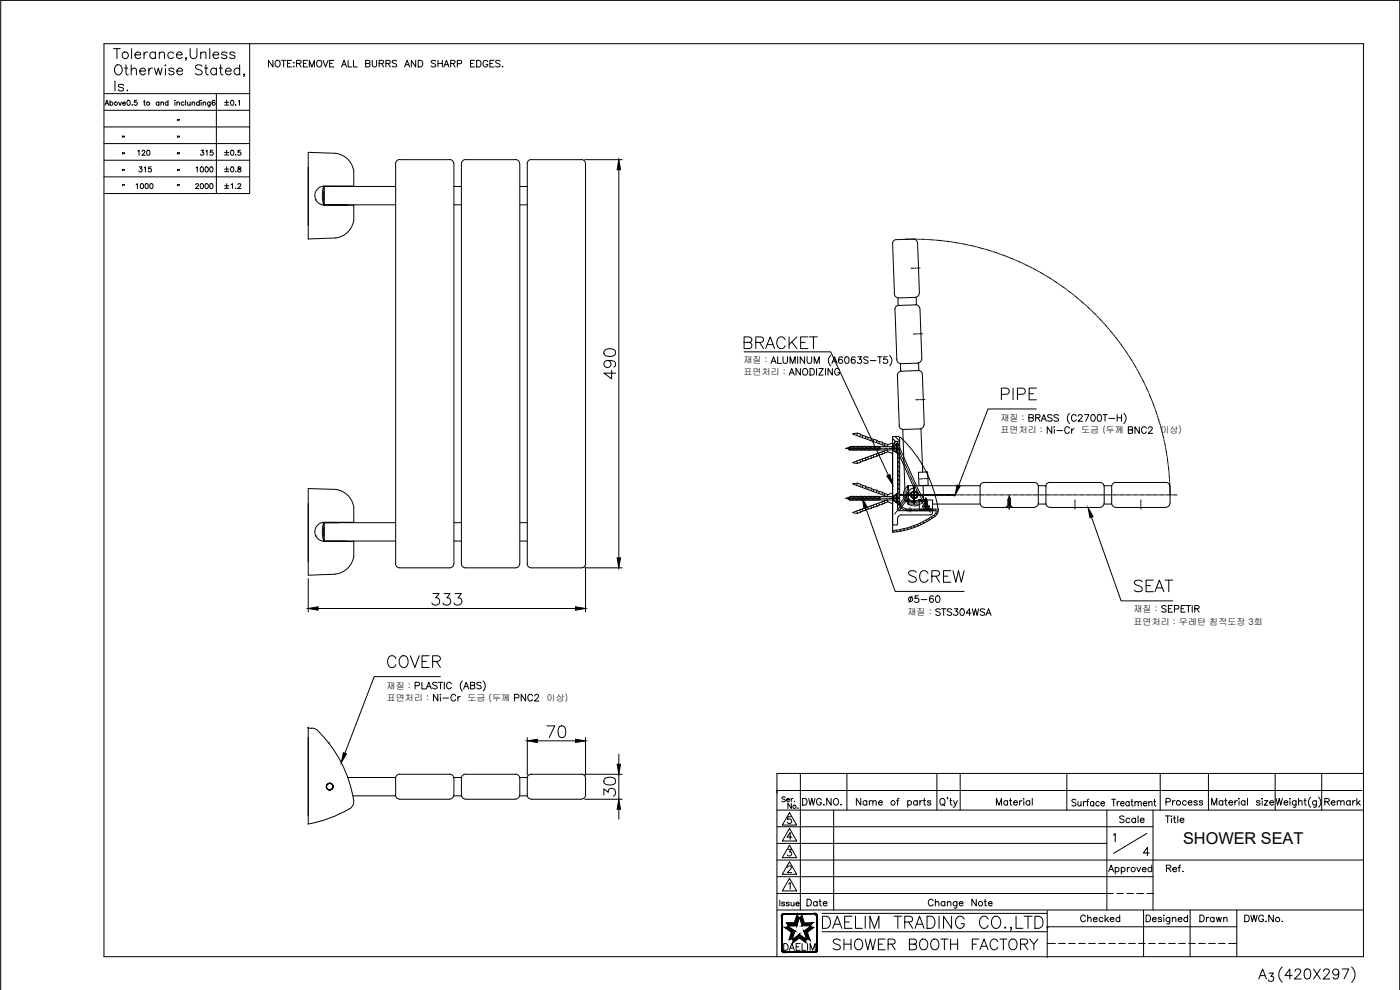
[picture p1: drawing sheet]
<svg xmlns="http://www.w3.org/2000/svg" width="420mm" height="297mm" viewBox="0 0 420 297" stroke-linecap="round" stroke-linejoin="round" font-family="sans-serif">
<!-- layer: 0 -->
<path d="M31.2 13.1h378v273.9h-378zM420.2 .1v296.9M269.4 141.8v.1" fill="none" stroke="#000" stroke-width=".3"/>
<!-- layer: D -->
<g fill="none" stroke="#000" stroke-width=".3">
<path d="M267.9 132.9l.3 .3M267.9 131.6l.9 .8M268.6 131l1.4 1.4M269.5 139.8l.5 .5M269.5 138.5l.5 .5M269.5 137.2l.5 .5M269.5 135.8l.5 .5M269.5 134.5l.5 .5M269.5 133.2l.5 .5M267.9 159.4l.3 .3M268.9 159.1l.5 .4M269.5 143.8l.5 .5"/>
<path d="M269.5 149.1l.5 .5M269.5 147.8l.5 .5M269.5 146.5l.5 .5M269.5 145.1l.5 .5M269.5 142.5l.5 .5M269.5 141.2l.5 .5M269.5 150.4l.7 .7M270 158.9l.5 .5M271.1 158.7l.5 .4M271.7 152.6l.6 .6M272.2 158.4l.4 .5M273.3 158.1l.3 .4"/>
<path d="M274.2 157.8l.4 .4M274.5 152.8l.5 .4M275.2 157.4l.4 .4M275.8 152.8l.5 .4M276.1 157l.4 .4M277 156.6l.4 .4M277.1 152.8l.5 .4M277.9 156.1l.3 .4M278.5 152.8l.4 .4M278.7 155.6l.4 .4M279.5 155.1l.4 .4M279.8 152.8l.5 .4"/>
<path d="M280.3 154.6l.3 .3M280.9 153.9l.4 .3M334.1 250.6l.6-.5v2.5M344.9 255.9h-1.7l1.1-1.6v2.5M.2 297v-296.9h420v296.9M377.8 293.7l1.1-3 1.2 3M378.2 292.7h1.4M380.8 292h1.3l-.7 .9a.82 .82 0 0 1 .7 1.4 .82 .82 0 0 1-1.5-.3M384.8 290.1a3.1 3.1 0 0 0 0 4.6M387.8 292.7h-2.1l1.4-2v3M388.7 291.5l.1-.5a1.02 1.02 0 0 1 1.4 0 .99 .99 0 0 1-.3 1.3l-1.4 1.4h2M391.8 290.9a1.02 1.02 0 0 1 1.4 .4 2.03 2.03 0 0 1-.7 2.4h-.3a1.96 1.96 0 0 1-.4-2.8z"/>
<path d="M394.2 290.7l2 3M396.2 290.7l-2 3M397.2 291.5l.2-.5a.95 .95 0 0 1 1.5 .3l-.4 1-1.4 1.4h2M401.8 291.7a.93 .93 0 0 1-1.3 .8 .93 .93 0 0 1-.3-1.5 .93 .93 0 0 1 1.5 .2 2.77 2.77 0 0 1-.3 2.4 .81 .81 0 0 1-1.3-.3M402.8 290.7h2l-1.4 3M405.6 290.1a3.1 3.1 0 0 1 0 4.6"/>
</g>
<!-- layer: DWG -->
<g fill="none" stroke="#000" stroke-width=".3">
<path d="M34.1 14.6h2M34.9 19.6a1.43 1.43 0 0 1 1.7 .6 1.43 1.43 0 0 1-.2 1.8l-.3 .3a1.38 1.38 0 0 1-1.6-.5 1.38 1.38 0 0 1 0-1.6zM35.1 14.6v3M37.8 19.5v2.4l.1 .4 .6 .2M39.4 19.5v3M39.5 14.6v3M40.5 16.5h1.7a.92 .92 0 0 0-1.3-.8 .92 .92 0 0 0-.3 1.5 .91 .91 0 0 0 1.6 0M43.2 15.6v2M44.4 15.6a.93 .93 0 0 0-1.2 .9M46.7 16a.95 .95 0 0 0-1.4-.1 .95 .95 0 0 0 0 1.4 .95 .95 0 0 0 1.4-.1M46.7 15.6v2M47.8 16.2l.7-.6 .7 .1 .2 1.9"/>
<path d="M47.8 15.6v2M49.7 19.5v.2zM52.1 16a.95 .95 0 0 0-1.4-.1 .95 .95 0 0 0 0 1.4 .95 .95 0 0 0 1.4-.1M53 16.5h1.7a.92 .92 0 0 0-1.3-.8 .92 .92 0 0 0-.3 1.5 .9 .9 0 0 0 1.6 0M55.9 17.4l-.1 .2-.1-.2h.2l-.2 .7M57.1 14.6v2.1a1.03 1.03 0 0 0 1 .9 1.03 1.03 0 0 0 1-.9v-2.1M60.2 16.2l.8-.6 .6 .1 .2 1.9M60.2 15.6v2M60.7 19.9a1.11 1.11 0 0 0-1.1-.5 1.11 1.11 0 0 0-.9 .8l.2 .4 1.5 .6 .3 .8a1.24 1.24 0 0 1-2 0M61.8 19.5v2.4l.1 .4 .6 .2M62.9 14.6v3M63.9 16.5h1.8a.92 .92 0 0 0-1.3-.8 .92 .92 0 0 0-.3 1.5 .9 .9 0 0 0 1.6 0"/>
<path d="M66.2 19.5v2.4l.2 .4 .5 .2M68.1 16a.9 .9 0 0 0-1.6 0l.4 .5 1 .2 .2 .5a.9 .9 0 0 1-1.6 0M70.5 16a.95 .95 0 0 0-1.6 0l.5 .5 1 .2 .1 .5a.95 .95 0 0 1-1.6 0M71.9 19.5v3M74.9 13.1v45h-43.7M31.2 38.1h43.7M31.2 28.1h43.7M31.2 33.1h43.7M31.5 31.6l.6-1.5 .5 1.5M31.7 31.1h.7M33 30.8a.47 .47 0 0 1 .7-.1 .47 .47 0 0 1 0 .7 .47 .47 0 0 1-.7 0M33 30.1v1.5"/>
<path d="M34.5 24.3v3M35.6 30.6l.4 1 .4-1M36.8 31h.8a.45 .45 0 0 0-.6-.4 .45 .45 0 0 0-.1 .8l.3 .2 .4-.2M37.1 25.7a.91 .91 0 0 0-1.6 0l.1 .3 1.4 .4 .1 .5a.91 .91 0 0 1-1.6 0M37.4 20.4h1M38.1 27.2h.3zM38.3 30.2l.2-.1a.8 .8 0 0 1 .6 .7 .8 .8 0 0 1-.6 .8l-.4-.3zM39.4 21l.7-.6 .7 .2 .1 1.9M39.7 31.4h.1M41.1 30.1h-.7l-.1 .6a.54 .54 0 0 1 .8 0 .54 .54 0 0 1-.1 .8 .54 .54 0 0 1-.8-.2M42 21.3h1.6a.85 .85 0 0 0-.8-.9 .85 .85 0 0 0-.8 .9 .93 .93 0 0 0 .5 1.1 .93 .93 0 0 0 1.1-.4M43.1 30.6h.5"/>
<path d="M43.3 30.1v1.4l.3 .1M44.7 20.4v2.1M45.8 20.4a1 1 0 0 0-1.1 .9M46.4 20.4l.5 2.1 .6-2.1 .6 2.1 .5-2.1M47.7 30.8a.47 .47 0 0 0-.7-.1 .47 .47 0 0 0 0 .7 .47 .47 0 0 0 .7 0M47.7 30.6v1M48.3 30.9l.3-.3 .4 .1 .1 .9M48.3 30.6v1M49.7 20.6v1.9M50.4 30.8a.47 .47 0 0 0-.7-.1 .47 .47 0 0 0 0 .7 .47 .47 0 0 0 .7 0M50.4 30.1v1.5M52.2 20.9a.91 .91 0 0 0-1.5 0 1.44 1.44 0 0 0 1.4 .7l.1 .4a.87 .87 0 0 1-.7 .5 .87 .87 0 0 1-.8-.5"/>
<path d="M52.5 30.2h.1M52.5 30.7v.9M53.1 30.9l.3-.3 .4 .1v.9M53.1 21.3h1.7a.85 .85 0 0 0-.9-.9 .85 .85 0 0 0-.8 .9 .93 .93 0 0 0 .6 1.1 .93 .93 0 0 0 1.1-.4M53.1 30.6v1M55.2 30.8a.49 .49 0 0 0-.7-.1 .49 .49 0 0 0 0 .7 .49 .49 0 0 0 .7 0M55.7 30.1v1.5M56.3 30.6l.1 .9 .3 .1 .4-.3M57.1 30.6v1M57.7 30.9l.3-.3 .4 .1v.9M57.7 30.6v1M59.8 30.8a.49 .49 0 0 0-.7-.1 .49 .49 0 0 0 0 .7 .49 .49 0 0 0 .7 0"/>
<path d="M59.8 30.1v1.5M60.3 30.2h.1M60.4 30.7v.9M61 30.9l.3-.3 .3 .1 .1 .9M61 30.6v1M61.4 20.4h1M63.1 30.6l-.1 1.3-.6 .1M63.1 30.8a.47 .47 0 0 0-.7-.1 .47 .47 0 0 0 0 .7 .47 .47 0 0 0 .7 0M64.5 30.3l-.3-.2a.72 .72 0 0 0-.6 .8 .72 .72 0 0 0 .7 .6 .46 .46 0 0 0 .1-.8 .46 .46 0 0 0-.7 .4M64.9 20.9a.96 .96 0 0 0-1.4-.2 .96 .96 0 0 0 0 1.4 .96 .96 0 0 0 1.4-.1M64.9 20.4v2.1M64.9 28.1v30"/>
<path d="M65.8 20.4h1M67.4 30.7h1.3M67.4 31.5h1.3M67.6 21.3h1.8a.93 .93 0 0 0-1.3-.8 .93 .93 0 0 0-.3 1.5 .9 .9 0 0 0 1.6 0M68 30.1v1.3M69.4 30.2a.69 .69 0 0 1 .8 .6 .69 .69 0 0 1-.8 .7l-.2-.6zM70.7 31.5h.1zM71.5 30.4l.4-.3v1.5M71.9 20.9a.95 .95 0 0 0-1.4-.2 .95 .95 0 0 0 0 1.4 .95 .95 0 0 0 1.4-.1M73.4 22.3l-.2 .2-.1-.2h.3l-.3 .7M31.2 53.1h43.7M31.2 43.1h43.7"/>
<path d="M31.2 48.1h43.7M36.9 50.9l-.2 .3M37.3 50.9l-.1 .3M67.4 55.7h1.3M67.4 56.5h1.3M67.4 45.7h1.3M67.4 46.5h1.3M67.4 50.7h1.3M67.4 51.5h1.3M68 45.1v1.3M68 50.1v1.3M68 55.1v1.3"/>
<path d="M69.4 55.4l.4-.3v1.5M69.4 45.2a.74 .74 0 0 1 .9 .5 .74 .74 0 0 1-.5 .9l-.5-.3zM69.4 50.2a.74 .74 0 0 1 .9 .5 .74 .74 0 0 1-.5 .9l-.5-.3zM70.7 56.5h.1M70.7 46.4v.2zM70.7 51.5h.1M71.4 55.4l.3-.3 .6 .3-1 1.2h1M71.5 50.2l.1 .5a.5 .5 0 0 1 .7 .2 .5 .5 0 0 1-.3 .7l-.5-.1-.2-.4 1-.8-.3-.2zM72.2 45.1h-.7l-.1 .6a.53 .53 0 0 1 .8 0 .53 .53 0 0 1-.1 .8 .53 .53 0 0 1-.8-.2M97.1 55.9a8.7 8.7 0 0 0 .1 5.6v-.6M97.2 56l.1 5.4M97.3 55.8a2.86 2.86 0 0 0-2.8 2.9 2.86 2.86 0 0 0 2.8 2.8"/>
<path d="M97.3 56l-.1 .1M97.4 56h21.3M97.4 55.8h8.8M101.7 56h-4.3h4.3M106.1 50.9a6.2 6.2 0 0 0-5.4-4.9l-8.2-.3v26l8.2-.3a6.3 6.3 0 0 0 5.5-5.4v-4.5M106.1 50.9l.1 5.1M118.7 49.1v120M120 47.9a1.25 1.25 0 0 0-1.3 1.2M120 47.9h15M134.9 47.9a1.25 1.25 0 0 1 1.3 1.2M136.2 49.1v120M136.2 56h2.3"/>
<path d="M139.7 47.9a1.25 1.25 0 0 0-1.2 1.2v120a1.25 1.25 0 0 0 1.2 1.3M139.7 47.9h15M154.7 47.9a1.31 1.31 0 0 1 1.3 1.2v120a1.25 1.25 0 0 1-1.3 1.3h-15M156 56h2.2M159.4 47.9a1.19 1.19 0 0 0-1.2 1.2v120a1.25 1.25 0 0 0 1.2 1.3h15.1M159.5 47.9h15M174.5 47.9a1.25 1.25 0 0 1 1.2 1.2v120a1.25 1.25 0 0 1-1.2 1.3M175.5 47.9h11.2M185.7 50.9v116.5M94.9 60.1h.1M97.4 61.5h21.3M97.4 61.6h8.8"/>
<path d="M136.2 61.5h2.3M156 61.5h2.2M268.4 88.1a1.25 1.25 0 0 0 1.3 1.3M268.6 92.9l.6 15M269.5 89.4v2.2M275 89.2v2.2M275.9 87.9a1.25 1.25 0 0 1-1.2 1.3l-5 .2M275.9 87.9l-.6-15a1.25 1.25 0 0 0-1.2-1.2l-5.1 .2a1.25 1.25 0 0 0-1.2 1.3l.6 15M276.1 92.6a1.25 1.25 0 0 0-1.3-1.2l-5 .2a1.17 1.17 0 0 0-1.2 1.3M276.1 92.7l.5 14.9M270.2 109.1l.1 2.3M270.5 111.4a1.25 1.25 0 0 0-1.2 1.3l.6 15"/>
<path d="M275.5 111.2l-5 .2M275.5 111.2a1.25 1.25 0 0 1 1.3 1.2l.6 15M275.7 108.9l.1 2.3M276.6 107.6a1.25 1.25 0 0 1-1.2 1.3l-5.4 .1a1.25 1.25 0 0 1-.9-1.1M254.9 134.1l-.3 .8M255.4 133.9l-.5 1.2M255.8 133.9l-.5 1.2M256.2 133.9l-.5 1.2M256.6 133.9l-.5 1.2M257 133.9l-.5 1.2M257.1 138.3l.2 .8M257.3 129.9l-.2 .8"/>
<path d="M257.4 133.9l-.5 1.2M257.9 133.9l-.6 1.2M258 131l.3-.7-1-.4-1.3 .2 10.3 3.9 .2-.6 1.4-.5M258.2 133.9l-.5 1.2M258.3 130.4l1.6 .5-.2 .7M258.6 133.9l-.5 1.2M259 138.3l-.7 .3M259 130.7l-.3 .6M259 133.9l-.5 1.2M259.4 133.9l-.5 1.2M259.7 137.4l.2 .7-.9 .2-.3-.6M259.8 133.9l-.5 1.2"/>
<path d="M259.9 131l.7 .3M260.2 133.9l-.5 1.2M260.4 137.1l.2 .6-.7 .3M260.6 131.3l-.2 .6M260.6 131.3l1 .2-.3 .7M260.6 133.9l-.5 1.2M261 133.9l-.5 1.2M261.3 136.8l.3 .7-1 .2M261.5 133.9l-.6 1.2M261.5 131.6l.8 .3M261.7 133.9l-.5 1.2M262 136.6l.3 .5"/>
<path d="M262.2 133.9l-.5 1.2M262.3 137.1l-.8 .3M262.3 131.9l.9 .2-.2 .7M262.3 131.9l-.3 .5M262.6 133.9l-.6 1.2M263 136.2l.2 .7-.9 .2M263 133.9l-.5 1.2M263.2 132.2l.7 .3M263.4 133.9l-.6 1.2M263.7 133l.2-.5 1 .2-.3 .7M263.8 133.9l-.5 1.2M263.9 136.5l-.7 .3"/>
<path d="M264.1 134v1M264.1 134.1l-.4 1M264.6 135.6l.3 .7-1 .2-.2-.5M264.8 132.8l1.7 .6M265.3 135.3l.3 .6M265.6 133.1l-.3 .6M266.5 135.6l-1.7 .6M267.9 135.3h.6l.9 .6M267.9 136.1l-1.4-.5-.2-.6-10.3 3.9 1.3 .2 1-.4-.3-.7M267.9 133.2h.4M268.2 134h-12.9l-1.2 .5 1.2 .5h12.9M268.3 133.3h-.3l-.1 .4h.6v1.6"/>
<path d="M268.5 133l-.3 .2zM268.5 132.7l.3-.3h.7v17.8a2.98 2.98 0 0 0 3 3M268.5 133l.1-.4h.7l.1 20.6h11.4l.2 .3M268.5 133.7l.7-.6v2.8M268.9 133.3l.2 2.4-.2-2.4-.7 .7v1l.7 .7M269 130.9l1.1 .3 .7 .4M269 131h-1.1v28.7a25 25 0 0 0 12.4-4.6M269.2 133.1h.2M269.4 132.9v.1M269.4 133l6.5 14.6 3.6 5.5M269.8 136.5l-.2-.2-.2 .3M269.8 127.6a1.25 1.25 0 0 0 1.3 1.2l5.1-.1"/>
<path d="M269.9 136.5l4.3 9.7M270 131.2v19.1M270.7 131.7a37.5 37.5 0 0 1 10.8 20.9M270.9 128.8l.9 21.5M276.4 128.7l.5 12.9M277.3 127.3a1.25 1.25 0 0 1-1.2 1.3M97.1 156.8h.1l.1 5.5M97.1 156.8a8.5 8.5 0 0 0 .1 5.5v-.5M97.3 156.7a2.86 2.86 0 0 0-2.8 2.9 2.86 2.86 0 0 0 2.8 2.8M97.3 156.8l-.1 .1M97.4 156.8h21.3M97.4 156.7h8.8"/>
<path d="M106.2 156.8v-4.5a6.3 6.3 0 0 0-5.5-5.5l-8.2-.2v26l8.2-.4a6.2 6.2 0 0 0 5.4-4.9M136.2 156.8h2.3M156 156.8h2.2M254.5 149.3l-.2 .4M254.9 149.1l-.3 .8M255.4 148.9l-.5 1.2M255.8 148.9l-.5 1.2M256.2 148.9l-.5 1.2M256.6 148.9l-.5 1.2M257 148.9l-.5 1.2M257.3 145l-.2 .7M257.4 148.9l-.5 1.2"/>
<path d="M257.9 148.9l-.6 1.2M258 146l.3-.7-1-.3-1.3 .1 10.3 3.9 .2-.6 1.4-.5M258 153l.3 .7-1 .3-.2-.7M258.2 148.9l-.5 1.2M258.3 145.4l1.6 .5-.2 .7M258.6 148.9l-.5 1.2M259 145.7l-.3 .5M259 153.3l-.7 .3M259 148.9l-.5 1.2M259.4 148.9l-.5 1.2M259.7 152.4l.2 .7-.9 .2-.3-.6M259.8 148.9l-.5 1.2"/>
<path d="M259.9 146l.7 .3M260.2 148.9l-.5 1.2M260.6 146.3l1 .2-.3 .7M260.6 146.3l-.2 .6M260.6 152.7l-.7 .3M260.6 148.9l-.5 1.2M261 148.9l-.5 1.2M261.3 151.8l.3 .7-1 .2-.2-.6M261.5 148.9l-.6 1.2M261.5 146.6l.8 .3M261.7 148.9l-.5 1.2M262 151.5l.3 .6"/>
<path d="M262.2 148.9l-.5 1.2M262.3 146.9l-.3 .6M262.3 146.9l.9 .2-.2 .7M262.3 152.1l-.8 .3M262.6 148.9l-.6 1.2M263 148.9l-.5 1.2M263 151.2l.2 .7-.9 .2M263.2 147.2l.7 .3M263.4 148.9l-.6 1.2M263.7 148.1l.2-.6 1 .2-.3 .7M263.8 148.9l-.5 1.2M263.9 151.5l-.7 .3"/>
<path d="M264.1 149v1M264.1 149.1l-.4 1M264.6 150.6l.3 .7-1 .2-.2-.6M264.8 151.2l1.7-.6-.2-.6-10.4 3.7 1.4 .3M264.8 147.8l1.7 .6M265.3 150.4l.3 .5M265.6 148.1l-.3 .6M266.5 150.6l1.4 .5M267.9 148.7h.6l.7-.6v2.8M268.2 149h-12.9l-1.2 .5 1.2 .5h12.9M268.2 150l.7 .7M268.2 149v1"/>
<path d="M268.5 148.7v1.6h-.6M268.5 150.3l.9 .6M268.9 148.2l.2 2.5zM268.9 148.2l-.7 .8M269.1 148.5v1M269.2 148.1h.2M269.4 151.3l.1 .2 .3-.1M269.4 155.7l-.1 1.7-1.2 .1-.2-.3M270 150.2a2.52 2.52 0 0 0 2.5 2.6h8.5l.4 .4v.5M271.7 150.5a8.7 8.7 0 0 0 5.5-.4l-5.5 .4M272.5 151.2h.1M272.5 145.8a10.3 10.3 0 0 0 0 5.4"/>
<path d="M272.5 145.7h.1M272.5 145.7l.2 5.5M272.6 146.2l-.1 5M272.7 149.6h-.3l-2.3 3.2 .2 .4M272.7 149.6a2.16 2.16 0 0 0 3.3 .2l.2 .1M272.8 151.2h3.1M272.8 147.3l-3 4.2M272.8 152.8v.4M273.5 152.8v.4M274 146.5l-1.3 .8M274.1 146.2l-.1 .3M275.6 141.7l2.8-.1 .2 4-2.8 .1z"/>
<path d="M275.9 152.8v-2.8h4v2.8M276.2 149.9l1.9 2.9-.2 .4M276.9 152a1.26 1.26 0 0 0 1.9 0M276.9 152h.1M276.9 152h2M277 145.7l.2 4.3M277.2 150l-5.4 .4M277.5 152l.1-1.7 .3-.8 .3 .8v1.7M278.1 149.7l-.6 .2M278.3 150l-.8 .3M278.3 151.6l-.8 .3M278.3 151.2l-.8 .3"/>
<path d="M278.3 150.4l-.8 .3M278.3 150.8l-.8 .3M278.9 152h.1M279.5 153.1l.4 .4M279.8 154.1l-.5 .4h-8.7a1.25 1.25 0 0 0-1.2 1.2M279.9 153.5l-.1 .6M279.9 151.2h14.2M280 154.7a24.5 24.5 0 0 1-12.1 4.5M281 153.6l-.9 1.1M281.6 152.6l-.2 1.4-1 1.1M294.1 145.7l-21.5 .1M294.6 145l.8-.2 15-.1a1.25 1.25 0 0 1 1.2 1.3v5a1.32 1.32 0 0 1-1.2 1.3l-15-.1a1.25 1.25 0 0 1-1.3-1.2v-5z"/>
<path d="M302 152.1h1.7M302.6 151.5l-.1 .1M302.6 151.5v-1.7l.3-.8 .3 .8v1.7M302.6 151.6h.6M302.6 151.6l-.6 .5M303.1 149.2l-.5 .2M303.2 151.5v.1M303.2 151.6l.5 .5h-1.7M303.3 149.9l-.9 .4M303.3 150.3l-.9 .4M303.3 150.7l-.9 .4M303.3 149.5l-.9 .4"/>
<path d="M303.3 151.1l-.9 .4M311.6 151.2h2.3M311.6 145.7h2.3M313.9 151a1.25 1.25 0 0 0 1.2 1.2h15.4a1.25 1.25 0 0 0 .8-1.2M313.9 146a1.25 1.25 0 0 1 1.2-1.3l15 .1a1.17 1.17 0 0 1 1.2 1.2M313.9 146v5M331.4 151.2h2.2M331.4 145.7h2.2M331.4 146v5M334.9 144.7a1.25 1.25 0 0 0-1.3 1.3v5a1.25 1.25 0 0 0 1.3 1.2M334.9 144.8l15-.1a1.31 1.31 0 0 1 1.3 1.3l-.1 5a1.25 1.25 0 0 1-1.2 1.2l-15 .1M92.5 173.6v10"/>
<path d="M94.9 161h.1M97.4 162.3h21.3M97.4 162.5h8.8M106.2 162.3l-.1 5.1M118.7 169.1a1.25 1.25 0 0 0 1.3 1.3h15M136.2 169.1a1.25 1.25 0 0 1-1.3 1.3M136.2 162.3h2.3M156 162.3h2.2M175.5 170.4h11.2M175.7 170.1v13.5M95.5 182.6h77.2M92.5 218.5h.1"/>
<path d="M92.5 218.5v28.8M92.5 218.5h1.1M93.6 218.5l1.1 .2 .6 .5M95.3 219.2a37.1 37.1 0 0 1 10.9 21.4l-.5 1.4-.8 .7M98.8 223h.1M104.4 233.3h14.3M105.9 238.8h12.8M118.7 238.5a1.25 1.25 0 0 0 1.3 1.3h15M118.7 233.5v5M134.9 232.3a1.25 1.25 0 0 1 1.3 1.2M135 232.3h-15a1.25 1.25 0 0 0-1.3 1.2M136.2 238.5a1.25 1.25 0 0 1-1.3 1.3"/>
<path d="M136.2 233.5v5M136.2 233.3h2.3M136.2 238.8h2.3M138.5 233.5v5a1.25 1.25 0 0 0 1.2 1.3M139.7 232.3a1.25 1.25 0 0 0-1.2 1.2M139.7 232.3h15a1.25 1.25 0 0 1 1.3 1.2M156 233.5v5a1.25 1.25 0 0 1-1.3 1.3h-15M156 233.3h2.2M156 238.8h2.2M158.2 233.5v5a1.25 1.25 0 0 0 1.2 1.3h15.1M158.2 221.3v11.3M161.2 222.3h11.5"/>
<path d="M174.5 232.3a1.25 1.25 0 0 1 1.2 1.2M174.5 232.3h-15.1a1.25 1.25 0 0 0-1.2 1.2M175.5 232.3h11.2M175.5 239.8h11.2M175.7 233.5v5a1.25 1.25 0 0 1-1.2 1.3M175.7 221.3v11.3M185.7 226.3v3M233.2 237.2h175.6M240.2 232.1v41M254.2 232.1v11M258.3 239.6v2l-1.3-2v2M269.8 239.6l-.4 .3v1.7"/>
<path d="M277.4 239.6v1.6l.4 .4M281.2 232.1v11M282.2 239.8a.75 .75 0 0 1 .9-.2 .75 .75 0 0 1 .5 .7v.5a.76 .76 0 0 1-.8 .8 .76 .76 0 0 1-.7-.8zM284.4 239.3h-.1h.1l-.1 .5M285.3 239.6v1.6l.5 .4M288.2 232.1v11M303.2 239.6v1.6l.5 .4M307.3 239.6v.2zM309.8 239.6v2M320.2 232.1v11M326.8 239.8l-.5 .4v1.6M333.6 239.8h1.2"/>
<path d="M334.2 239.8v2M339.7 239.8v1.7l.4 .3M346.5 239.8v1.7l.4 .3M348.2 232.1v11M362.7 232.1v11M367.8 239.6v1.6l.5 .4M371.9 239.6v.2zM374.4 239.6v2M378.8 239.6v.2zM382.7 232.1v11M382.9 239.6l.6 2 .4-2 .5 2 .5-2M387.1 239.6v.2z"/>
<path d="M389.7 239.6v2M391.6 239.6v1.6l.5 .4M393.4 239.2a2.04 2.04 0 0 0 0 3M396.7 232.1v11M409.2 232.1h-176v54.9M104.9 242.6a37.5 37.5 0 0 1-12.4 4.6M185.7 242.8v3M233.2 248.1h112.8M233.2 258h176M233.2 243.1h176M233.2 253.1h99M236.5 254.8h1l-.6 .8a.66 .66 0 0 1 .5 1.1 .66 .66 0 0 1-1.1-.3"/>
<path d="M236.9 253.6l2.2 3.7h-4.3zM236.9 258.6l2.2 3.7h-4.3zM236.9 243.8l2.2 3.8h-4.3zM236.9 248.6l2.2 3.7h-4.3zM237.4 245.1h-.9l-.2 .8a.72 .72 0 0 1 1.1 0 .72 .72 0 0 1-.1 1.1 .72 .72 0 0 1-1-.3M237.7 251.1h-1.5l1-1.3v2M250.2 243.1v30M260.1 240.5a.64 .64 0 0 0-.9-.1 .64 .64 0 0 0 0 1 .64 .64 0 0 0 .9-.1M260.1 240.2v1.4M260.9 240.6l.5-.4 .4 .1 .2 1.3M260.9 240.2v1.4M262 240.6l.4-.4 .5 .1 .1 1.3"/>
<path d="M263.7 240.8h1.1a.65 .65 0 0 0-.7-.5 .65 .65 0 0 0-.6 .6 .65 .65 0 0 0 .6 .7l.7-.3M269.1 240.2h.6M272.4 240.5a.64 .64 0 0 1 1-.1 .64 .64 0 0 1 0 1 .64 .64 0 0 1-1-.1M272.4 240.2v2M275.3 240.5a.64 .64 0 0 0-.9-.1 .64 .64 0 0 0 0 1 .64 .64 0 0 0 .9-.1M275.3 240.2v1.4M276.1 240.2v1.4M276.8 240.2a.6 .6 0 0 0-.7 .6M277.1 240.2h.6M279.4 240.5l-.4-.3-.6 .1-.1 .2 .3 .3 .7 .2 .1 .3a.57 .57 0 0 1-1.1 0M282.9 241.2l.6 .6M285 240.2h.7"/>
<path d="M286.2 240.2l.5 1.4 .6-1.4M286.7 241.6l-.1 .4-.6 .2M299 241.6v-2l.8 2 .8-2v2M302.4 240.5a.64 .64 0 0 0-1-.1 .64 .64 0 0 0 0 1 .64 .64 0 0 0 1-.1M302.4 240.2v1.4M302.9 240.2h.7M304.2 240.8h1.2a.64 .64 0 0 0-1.1-.5 .64 .64 0 0 0 .2 1.2l.5 .1 .4-.3M306 240.2v1.4M306.7 240.2l-.4 .1-.3 .5M307.3 240.3v1.3M309 240.5a.64 .64 0 0 0-.9-.1 .64 .64 0 0 0 0 1 .64 .64 0 0 0 .9-.1M309 240.2v1.4"/>
<path d="M322.9 240.1l-.2-.2a.64 .64 0 0 0-1 .4l.3 .4 .7 .2 .2 .3-.2 .5a.74 .74 0 0 1-1-.2M323.5 240.5l.1 1.2 .4 .1 .4-.3M324.4 240.5v1.3M325.2 240.5v1.3M325.8 240.5l-.4 .1-.2 .5M326.1 240.5h.6M328.3 240.8a.58 .58 0 0 0-.9-.1 .58 .58 0 0 0 0 .9 .58 .58 0 0 0 .9-.1M328.3 240.5v1.3M329.9 240.8a.6 .6 0 0 0-.9-.1 .6 .6 0 0 0 0 .9 .6 .6 0 0 0 .9-.1M330.4 241.1h1.1l-.1-.4a.6 .6 0 0 0-.9 .1 .6 .6 0 0 0 .1 .8 .6 .6 0 0 0 .9-.1M332.2 243.1v29.9M335.3 240.5v1.3"/>
<path d="M336 240.5l-.5 .1-.2 .5M336.3 241.1h1.1l-.1-.4a.6 .6 0 0 0-.9 .1 .6 .6 0 0 0 .1 .8 .6 .6 0 0 0 .9-.1M338.9 240.8a.58 .58 0 0 0-.9-.1 .58 .58 0 0 0 0 .9 .58 .58 0 0 0 .9-.1M338.9 240.5v1.3M339.4 240.5h.6M340.6 240.9l.4-.4 .5 .1 .1 1.2M340.6 240.5v1.3M341.6 240.9l.4-.4 .4 .1 .1 1.2M343.1 241.1h1.1l-.1-.4a.6 .6 0 0 0-.9 .1 .6 .6 0 0 0 .1 .8 .6 .6 0 0 0 .9-.1M344.2 250l-10 6.1M344.8 240.9l.4-.4 .5 .1v1.2M344.8 240.5v1.3"/>
<path d="M345.7 259.6v2M346 243.1v29.9M346.2 240.5h.6M349.8 244.8h1.3M350.4 244.8v2M351.6 244.8v.2zM351.6 245.6v1.2M352.2 245.5h.6M352.4 244.8v1.7l.5 .3M353.5 244.8v2M354.2 246.1h1.1a.65 .65 0 0 0-.7-.6 .65 .65 0 0 0-.6 .7 .65 .65 0 0 0 .6 .6l.7-.3M354.3 259.6l-.4 .1v.3v1.6"/>
<path d="M363.6 241.6v-2l.8 2 .8-2v2M367 240.5a.64 .64 0 0 0-1-.1 .64 .64 0 0 0 0 1 .64 .64 0 0 0 1-.1M367 240.2v1.4M367.5 240.2h.7M368.8 240.8h1.2a.64 .64 0 0 0-1.1-.5 .64 .64 0 0 0 .2 1.2l.5 .1 .4-.3M370.6 240.2v1.4M371.3 240.2l-.4 .1-.3 .5M371.9 240.3v1.3M373.6 240.5a.64 .64 0 0 0-.9-.1 .64 .64 0 0 0 0 1 .64 .64 0 0 0 .9-.1M373.6 240.2v1.4M378.1 240.5l-.4-.3-.6 .1v.2l.9 .5 .1 .3a.6 .6 0 0 1-1 0M378.8 240.3v1.3"/>
<path d="M379.4 240.2h1.1l-1.1 1.4h1.1M381.1 240.8h1.1a.64 .64 0 0 0-1-.5 .64 .64 0 0 0 .1 1.2l.5 .1 .4-.3M385.4 240.8h1.1a.64 .64 0 0 0-1-.5 .64 .64 0 0 0 .1 1.2l.5 .1 .4-.3M387.1 240.3v1.3M389 240.2l-.1 1.8-.8 .1M389 240.5a.64 .64 0 0 0-1-.1 .64 .64 0 0 0 0 1 .64 .64 0 0 0 1-.1M389.7 240.6l.5-.4 .5 .1 .1 1.3M391.3 240.2h.7M395.1 240.2l-.1 1.8-.8 .1M395.1 240.5a.64 .64 0 0 0-1-.1 .64 .64 0 0 0 0 1 .64 .64 0 0 0 1-.1M233.2 263h112.8M233.2 273h176"/>
<path d="M233.2 268.1h99M234 270.1v1.7M235.5 270.9l-.3-.2-.6 .2 .8 .4v.4l-.5 .1-.3-.2M236 276.9h2.4l.8-2.3 .6 .9-.7 2.3h-2.5zM236.3 260.3l.4-.5 .6 .1 .2 .3-.3 .6-.9 1h1.3M236.7 265.2l.5-.4v2M236.9 270.9l-.4-.2h-.4v.4l.8 .5-.4 .2-.5-.2M236.9 263.6l2.2 3.7h-4.3zM237.4 270.7l.1 1 .4 .1 .4-.3M238.3 270.7v1.1M238.9 271.2h1a.51 .51 0 0 0-.6-.6 .51 .51 0 0 0-.4 .7l.4 .5 .6-.2M246.7 274.1h67.5"/>
<path d="M246.7 279.6h67.5M280 270.3a.74 .74 0 0 0-.8-.5 .74 .74 0 0 0-.6 .8 .83 .83 0 0 0 .3 1.1 .83 .83 0 0 0 1.1-.2v-.2M280.7 270.9l.5-.4 .4 .1 .2 1.2M280.7 269.8v2M283.5 270.7a.64 .64 0 0 0-.9 0 .64 .64 0 0 0 0 .9 .64 .64 0 0 0 .9-.1M283.5 270.5v1.3M284.3 270.9l.5-.4 .5 .1 .1 1.2M284.3 270.5v1.3M287.2 270.5l-.1 1.8-.3 .2-.5-.1M287.2 270.7a.64 .64 0 0 0-1 0 .64 .64 0 0 0 0 .9 .64 .64 0 0 0 1-.1M287.9 271h1.1a.64 .64 0 0 0-.7-.5 .64 .64 0 0 0-.6 .7 .64 .64 0 0 0 .6 .6l.7-.3M293 269.8v2l-1.3-2v2"/>
<path d="M295.4 270.5h.6M295.7 269.8v1.6v.3l.4 .1M296.6 271h1.2a.64 .64 0 0 0-.7-.5 .64 .64 0 0 0-.6 .7 .64 .64 0 0 0 .6 .6l.7-.3M314.3 278.1h56.9M314.3 273.2v14.1M332.7 261.6l.8-2 .7 2M333 260.9h.9M334.7 260.5a.64 .64 0 0 1 .9-.1 .64 .64 0 0 1 0 1 .64 .64 0 0 1-.9-.1M334.7 260.3v1.9M336.5 260.5a.64 .64 0 0 1 .9-.1 .64 .64 0 0 1 0 1 .64 .64 0 0 1-.9-.1M336.5 260.3v1.9M338.3 260.3v1.3"/>
<path d="M339.1 260.3h-.5l-.3 .5M341.2 260.3l.6 1.3 .5-1.3M342.8 260.8h1.2a.64 .64 0 0 0-.7-.5 .64 .64 0 0 0-.6 .6 .64 .64 0 0 0 .6 .7l.7-.3M343.2 273.1v13.9M344 274.6a1.07 1.07 0 0 1 1.2 .5 1.07 1.07 0 0 1-.3 1.4h-.9zM345.7 260.5a.64 .64 0 0 0-1-.1 .64 .64 0 0 0 0 1 .64 .64 0 0 0 1-.1M345.9 275.8h1.1a.64 .64 0 0 0-.7-.5 .64 .64 0 0 0-.6 .6 .64 .64 0 0 0 .6 .6l.7-.2M348.6 275.5l-.4-.3-.6 .1v.4l.9 .3 .1 .3-.4 .2-.6-.2M349.2 274.6h.2zM349.3 275.3v1.2M350.1 260.5l1.1-.1 .2-.4-.5-.4h-.8v2M350.7 260.5l.7 1.1"/>
<path d="M351.1 275.2l-.1 1.9h-.8M351.1 275.5a.64 .64 0 0 0-1-.1 .64 .64 0 0 0 0 1 .64 .64 0 0 0 1-.1M351.8 275.6l.5-.4 .5 .1 .1 1.2M351.8 275.2v1.3M352 260.8h1.1a.66 .66 0 0 0-.8-.5 .66 .66 0 0 0-.5 .9 .66 .66 0 0 0 .9 .4l.4-.3M353.6 275.8h1.1a.63 .63 0 0 0-.8-.4 .63 .63 0 0 0-.3 .9 .63 .63 0 0 0 .9 .2l.2-.2M353.6 260.3h.6M354.9 261.5h.2zM356.4 275.5a.64 .64 0 0 0-.9-.1 .64 .64 0 0 0 0 1 .64 .64 0 0 0 .9-.1M356.4 274.6v1.9M357.2 273.1v13.9M371.2 273v14"/>
<circle cx="37.6" cy="16.6" r=".99"/>
<circle cx="34.8" cy="31.1" r=".48"/>
<circle cx="44.5" cy="31.1" r=".49"/>
<circle cx="274.4" cy="148.5" r="1.12"/>
<circle cx="274.4" cy="148.5" r=".99"/>
<circle cx="99" cy="236" r=".99"/>
<circle cx="268" cy="240.9" r=".67"/>
<circle cx="294.3" cy="271.1" r=".65"/>
<circle cx="340.1" cy="260.9" r=".65"/>
</g>
<g fill="#000" stroke="#000" stroke-width=".3">
<path d="M185.7 47.9l.5 3h-1zM185.2 167.4h1l-.5 3zM92.5 182.6l3-.5v1zM172.7 182.1l3 .5-3 .5zM158.2 222.3l3-.5v1zM172.7 221.8l3 .5-3 .5zM185.2 229.3h1l-.5 3zM185.7 239.8l.5 3h-1z"/>
<path d="M235.4 274.1v.2l9-.2zM235.4 274.3l9-.2v.2z"/>
<path d="M235.1 274.1h.3v.2zM235.1 274.1l.1 .2h.2zM234.8 274.3l.3-.2 .1 .2zM234.8 274.3l.2 .2 .2-.2zM234.8 274.3l.2 .2-.4 .1zM234.6 274.6l.2 .1 .2-.2zM234.6 274.6l.2 .1-.2 .2zM234.6 274.9l.2-.2z"/>
<path d="M236 276.9h2.4l-1.8 .9zM236.6 277.8h2.5l-.7-.9z"/>
<path d="M235.5 278.3l3.1 1-1.1 .4zM235.5 278.3l3.1 1-2-1.4z"/>
<path d="M239.2 274.6l-.1 3.2-.7-.9zM239.2 274.6l-.1 3.2 .7-2.3z"/>
<path d="M240.7 274.6l.7 2.3-1.4-1.4zM240 275.5l.7 2.3 .7-.9z"/>
<path d="M241.4 276.9h2.4l-3.1 .9zM240.7 277.8h2.5l.6-.9z"/>
<path d="M241.3 279.3l1 .4 .8 2.3zM241.3 279.3l.7 2.4 1.1 .3z"/>
<path d="M243.2 277.9l1.1 .4-2 1.4zM241.3 279.3l1 .4 .9-1.8z"/>
<path d="M245.1 274.9l.2 10v-10zM245.1 274.9l.2 10h-.2z"/>
<path d="M234.6 274.9v10h.2zM234.6 274.9h.2v10z"/>
<path d="M237.5 279.7l.3 2-1 .3zM237.5 279.7l.3 2 .8-2.4z"/>
<path d="M239.9 280.3v1.2l-1.9 1.4zM238 281.8v1.1l1.9-2.6z"/>
<path d="M239.9 281.5l2 .3v1.1zM239.9 280.3v1.2l2 .3z"/>
<path d="M235.7 285.8h8.7v-.2zM235.6 285.6h8.8l-8.7 .2z"/>
</g>
<!-- layer: CL -->
<g fill="none" stroke="#000" stroke-width=".3">
<path d="M274.4 80.5h-1M274.7 80.5h.2M276.1 80.4h-.9M275.1 100.2h-1M275.4 100.2h.2M275.8 119.9l-1 .1M275.9 100.1h1M276.1 119.9h.3M277.6 119.9h-1M253.7 134.5h.9M254.8 134.5h.3M255.4 134.5h1.2"/>
<path d="M256.8 134.5h.3M257.3 134.5h1.3M258.9 134.5h.2M259.3 134.5h1.3M260.9 134.5h.2M261.4 134.5h1.2M262.8 134.5h.3M263.4 134.5h1.2M264.8 134.5h.3M265.3 134.5h1.3M266.9 134.5h2.8M269.1 133.5l.6 1.4"/>
<path d="M269.8 135.1l.1 .2M270 135.5l.5 1.2M270.6 136.9l.1 .2M270.8 137.4l.5 1.1M271.4 138.8l.1 .2M271.6 139.2l.5 1.1M253.7 149.5h.9M254.8 149.5h.3M255.4 149.5h1.2M256.8 149.5h.3M257.3 149.5h1.3M258.9 149.5h.2"/>
<path d="M259.3 149.5h1.3M260.9 149.5h.2M261.4 149.5h1.2M262.8 149.5h.3M263.4 149.5h1.2M264.8 149.5h.3M265.3 149.5h1.3M266.9 149.5h2.8M268.9 153.7l-.4 .5M269.2 153.3l-.2 .2M269.9 148.5h1.5M270 152l-.7 1.1"/>
<path d="M270.3 151.7l-.1 .2M271.2 150.4l-.7 1.1M271.5 150l-.2 .2M271.6 148.5h5.8M272.2 140.6l.1 .2M272.3 148.8l-.7 1M272.4 141l.5 1.2M272.6 148.4l-.1 .2M273.1 142.4v.2M273.1 147.6l-.3 .6M273.1 152.3v1.3M273.2 142.9l.5 1.1"/>
<path d="M273.9 144.2v.2M274.1 144.7l.5 1.1M274.4 149.8v1.4v-1.3v.9M274.4 146.2v.9v-1.4v1.4M274.4 147.3v.3M274.4 147.8v1.3M274.4 149.3v.3M274.7 146l.1 .3M274.9 146.5l1.2 2.3M276.2 149l.2 .2M276.5 149.4l.7 1.1M276.9 143.7h-.9"/>
<path d="M277.2 143.6h.3M277.3 150.7l.2 .2M277.5 148.5h1.9M277.6 151.1l.7 1.1M277.9 149.3v1.9M277.9 151.4v1.6M278.4 152.4l.1 .2M278.7 152.8l.5 .9M278.7 143.6h-1M279.6 148.5h1.8M281.6 148.5h1.8M283.5 148.5h1.9"/>
<path d="M285.5 148.5h1.8M287.6 148.5h.2M288 148.5h1.3M289.6 148.5h.2M290.1 148.5h1.2M291.5 148.5h.3M292.1 148.5h1.2M293.5 148.5h.3M294 148.5h1.3M295.6 148.5h.2M296 148.5h1.3M297.6 148.5h.2"/>
<path d="M298.1 148.5h1.2M299.6 148.5h.2M300.1 148.5h1.2M301.5 148.5h.3M302 148.5h1.3M302.9 148.6v.7M302.9 149.6v.2M302.9 150v1.5M302.9 151.6v1.2M303.6 148.5h.2M304 148.5h1.3M305.6 148.5h.2"/>
<path d="M306.1 148.5h1.2M307.6 148.5h.2M308.1 148.5h1.2M309.5 148.5h.3M310 148.5h1.3M311.5 148.5h.3M312 148.5h1.3M313.6 148.5h.2M314.1 148.5h1.2M315.6 148.5h.2M316.1 148.5h1.2M317.5 148.5h.3"/>
<path d="M318.1 148.5h1.2M319.5 148.5h.3M320 148.5h1.3M321.6 148.5h.2M322.1 148.5h1.2M322.6 150v1M322.6 151.2v.3M322.6 151.8v1M323.6 148.5h.2M324.1 148.5h1.2M325.5 148.5h.3M326.1 148.5h1.2"/>
<path d="M327.5 148.5h.3M328 148.5h1.3M329.6 148.5h.2M330 148.5h1.3M331.6 148.5h.2M332.1 148.5h1.2M333.5 148.5h.3M334.1 148.5h1.2M335.5 148.5h.3M336 148.5h1.3M337.6 148.5h.2M338 148.5h1.3"/>
<path d="M339.6 148.5h.2M340.1 148.5h1.2M341.5 148.5h.3M342.1 148.5h1.2M342.4 150v1M342.4 151.2v.3M342.4 151.8v1M343.5 148.5h.3M344 148.5h1.3M345.6 148.5h.2M346 148.5h1.3M347.6 148.5h.2"/>
<path d="M348.1 148.5h1.2M349.5 148.5h.3M350.1 148.5h1.2M351.5 148.5h.3M352 148.5h1.2"/>
</g>
<!-- layer: PH -->
<g fill="none" stroke="#000" stroke-width=".3">
<path d="M272.6 71.8h-1M272.9 71.8h.2M273.4 71.8h.2M275.1 71.7l-1.2 .1M275.4 71.8h.2M275.9 71.8h.2M276.4 71.8h1.2M277.9 71.9h.2M278.4 71.9h.2M278.9 71.9l1.2 .1M280.4 72h.2M280.9 72l.2 .1"/>
<path d="M281.3 72.1l1.3 .1M282.9 72.2l.2 .1M283.3 72.3h.3M283.8 72.4l1.3 .1M285.3 72.5l.3 .1M285.8 72.6l.3 .1M286.3 72.7l1.3 .2M287.8 73h.2M288.3 73.1h.2M288.8 73.1l1.2 .3M290.3 73.4l.2 .1M290.7 73.6h.3"/>
<path d="M291.3 73.6l1.1 .3M292.7 74h.2M293.2 74.1l.2 .1M293.7 74.2l1.2 .4M295.1 74.6l.3 .1M295.6 74.7l.2 .1M296.1 74.9l1.2 .4M297.5 75.3l.2 .1M298 75.5l.2 .1M298.5 75.6l1.1 .5M299.9 76.1l.2 .1M300.4 76.3l.2 .1"/>
<path d="M300.8 76.5l1.2 .4M302.2 77l.3 .1M302.7 77.2l.2 .1M303.1 77.4l1.2 .4M304.5 78h.3M305 78.1l.2 .2M305.5 78.3l1.1 .6M306.8 79l.2 .1M307.3 79.2l.2 .1M307.7 79.4l1.2 .6M309.1 80l.2 .2M309.5 80.3l.3 .1"/>
<path d="M310 80.5l1.1 .6M311.3 81.2l.2 .2M311.7 81.5l.3 .1M312.2 81.7l1 .6M313.4 82.5l.2 .1M313.9 82.7l.2 .1M314.3 83l1.1 .6M315.6 83.8l.2 .1M316 84l.2 .2M316.4 84.3l1.1 .7M317.7 85.2l.2 .1M318.1 85.4l.2 .1"/>
<path d="M318.5 85.7l1 .7M319.7 86.6l.2 .1M320.1 86.9l.2 .1M320.5 87.2l1 .8M321.7 88.1l.2 .2M322.1 88.4l.2 .1M322.5 88.7l1 .8M323.6 89.6l.3 .2M324 90l.2 .2M324.4 90.3l.9 .8M325.5 91.3l.2 .2M325.9 91.6l.2 .2"/>
<path d="M326.3 92l.9 .8M327.4 93l.1 .2M327.7 93.3l.2 .2M328.1 93.7l.9 .9M329.1 94.8l.2 .1M329.5 95.1l.2 .2M329.9 95.5l.8 .9M330.9 96.5l.1 .3M331.2 96.9l.2 .2M331.6 97.3l.8 .9M332.5 98.5l.2 .1M332.9 98.8l.1 .2"/>
<path d="M333.2 99.2l.8 .9M334.1 100.4l.2 .2M334.4 100.7l.2 .3M334.8 101.1l.7 1M335.7 102.3l.1 .2M336 102.7l.1 .2M336.3 103.1l.7 1M337.1 104.3l.2 .2M337.4 104.8l.2 .2M337.7 105.1l.7 1.1M338.5 106.4l.2 .2M338.8 106.8l.2 .2"/>
<path d="M339.1 107.3l.7 1M339.9 108.5l.1 .2M340.1 109l.2 .2M340.4 109.4l.6 1.1M341.2 110.7l.1 .2M341.4 111.1l.1 .2M341.6 111.5l.6 1.1M342.3 112.9l.2 .2M342.6 113.3l.1 .2M342.8 113.8l.6 1.1M343.5 115.1l.1 .2M343.7 115.6l.1 .2"/>
<path d="M343.9 116l.5 1.2M344.6 117.4v.2M344.7 117.8l.1 .3M344.9 118.3l.5 1.2M345.5 119.7l.1 .2M345.7 120.1l.1 .3M345.9 120.6l.4 1.2M346.4 122l.1 .2M346.6 122.5l.1 .2M346.8 123l.4 1.1M347.2 124.4l.1 .2M347.4 124.8l.1 .3"/>
<path d="M347.5 125.3l.4 1.2M348 126.7l.1 .3M348.1 127.2l.1 .3M348.3 127.7l.3 1.2M348.7 129.1v.3M348.7 129.7l.1 .2M348.9 130.1l.3 1.2M349.3 131.6v.2M349.3 132.1l.1 .2M349.5 132.6l.2 1.2M349.8 134v.3M349.8 134.5l.1 .3"/>
<path d="M349.9 135l.2 1.3M350.2 136.5v.2M350.3 137v.2M350.4 137.5l.1 1.2M350.5 139l.1 .2M350.6 139.5v.2M350.6 140l.2 1.2M271.1 148.8v.3M271.2 149.3l.1 .3M271.3 147.4l-.2 1.2M271.4 149.8l.3 .7M271.5 146.9l-.1 .2"/>
<path d="M271.8 146.5l-.2 .2M272.5 151.2l.7 .4M272.5 145.8l-.6 .5M273.4 151.7h.3M273.9 151.8h.3M275.6 151.5l-1.2 .3M276.1 151.3l-.3 .2M276.5 151l-.2 .2M277.2 150.3l-.6 .6M350.8 141.5v.2M350.9 142.4l.1 1.3M350.9 142v.2"/>
<path d="M351 144v.2M351 144.4v.3M351.1 144.9v1.3M351.1 146.5v.2M351.1 147.4l.1 1.1M351.1 146.9v.3M332.2 268.1h2M335.2 268.1h2M338.2 268.1h2M341.2 268.1h2M344.2 268.1h2M317.7 283.1h2"/>
<path d="M320.7 283.1h2M323.7 283.1h2M326.7 283.1h2M329.7 283.1h2M332.7 283.1h2M335.7 283.1h2M338.7 283.1h2M341.7 283.1h2M344.7 283.1h2M347.7 283.1h2M350.7 283.1h2M353.7 283.1h2"/>
<path d="M356.7 283.1h2M359.7 283.1h2M362.7 283.1h2M365.7 283.1h2M368.7 283.1h2.5"/>
</g>
<!-- layer: DIM -->
<g fill="none" stroke="#000" stroke-width=".3">
<path d="M223.3 105.6h26l17.3 37M231.4 109l.8-2 .7 2M231.6 108.4h1M233.4 107v2h1.1M235 107l.1 1.8 .5 .2h.5l.2-.5v-1.5M237.1 109v-2l.8 2 .7-2v2M239.4 107v2M241.5 107v2l-1.3-2v2M242.2 107l.1 1.8 .5 .2h.5l.3-.5v-1.5M244.3 109v-2l.8 2 .8-2v2M249.3 106.7a2.04 2.04 0 0 0 0 3M249.7 109l.7-2 .8 2"/>
<path d="M252.8 107.3l-.1-.2a.68 .68 0 0 0-.9 .3 1.17 1.17 0 0 0 .4 1.6 .62 .62 0 0 0 .7-.5 .62 .62 0 0 0-.6-.7 .62 .62 0 0 0-.6 .6M253.7 107.1a.68 .68 0 0 1 1 .3l.1 .5a.85 .85 0 0 1-.8 1.1 1.33 1.33 0 0 1-.3-1.9zM256.6 107.3l-.1-.2a.68 .68 0 0 0-.9 .3 1.17 1.17 0 0 0 .4 1.6 .62 .62 0 0 0 .7-.5 .62 .62 0 0 0-.6-.7 .62 .62 0 0 0-.6 .6M257.5 107h1l-.6 .8a.66 .66 0 0 1 .7 .6 .66 .66 0 0 1-.5 .7 .66 .66 0 0 1-.8-.4M260.5 107.3l-.4-.3-.7 .1-.1 .6 1.1 .5 .1 .6-.4 .2-.9-.2M261.2 108.2h1.7M263.4 107h1.3M264 107v2M266.2 107h-.9l-.1 .9a.72 .72 0 0 1 1.1 0 .72 .72 0 0 1-.2 1 .72 .72 0 0 1-1-.2M267 106.7a2.04 2.04 0 0 1 0 3M268.1 134.5h1.4M308.8 125.3h1.1l.2-.3-.1-.4-1.2-.2v2l1.2-.2 .1-.5-.4-.4"/>
<path d="M310.8 125.3h1.2v-.7l-1.2-.2v2M311 122.7h-14.5l-8.8 23M311.4 125.3l.7 1.1M312.5 126.4l.8-2 .7 2M312.8 125.7h.9M315.6 128v2l-1.3-2v2M315.8 124.7l-.5-.3-.9 .3 .2 .5 1.2 .6v.3l-.5 .3-.9-.3M316.3 128.1h.2zM316.4 128.8v1.2M317.2 129.2h1.7M317.7 124.7l-.5-.3-.9 .3 .2 .5 1.2 .6v.3l-.5 .3-.9-.3M321 124a2.12 2.12 0 0 0 0 3.1"/>
<path d="M321 128.5a.74 .74 0 0 0-.9-.5 .74 .74 0 0 0-.6 .8v.5a.74 .74 0 0 0 .6 .7 .74 .74 0 0 0 .9-.4M321.6 128.7v1.3M322.4 128.7l-.5 .1-.3 .5M323 124.9a.74 .74 0 0 0-.8-.5 .74 .74 0 0 0-.6 .8v.4a.74 .74 0 0 0 .6 .8 .74 .74 0 0 0 .8-.5M323.6 124.9l.4-.5 .6 .1 .2 .3-.3 .6-.9 1h1.3M325.5 124.4h1.3l-1 2M327.7 124.5a.64 .64 0 0 1 .9 .3l.1 .5a.9 .9 0 0 1-.7 1.1 1.25 1.25 0 0 1-.3-1.9zM329.6 124.5a.64 .64 0 0 1 .9 .3l.1 .5a.9 .9 0 0 1-.7 1.1 1.25 1.25 0 0 1-.3-1.9zM331 124.4h1.3M331.6 124.4v2M332.8 125.5h1.7M335.3 124.4v2"/>
<path d="M335.3 125.3h1.3M336.6 124.4v2M337.3 124a2.03 2.03 0 0 1 0 3.1M338.6 129l1.2-.1 .1-.7-1.3-.2v2l1.2-.1 .1-.5-.4-.4M341.9 128v2l-1.3-2v2M344 128.5a.74 .74 0 0 0-.8-.5 .74 .74 0 0 0-.6 .8v.5a.74 .74 0 0 0 .6 .7 .74 .74 0 0 0 .8-.4M344.7 128.5l.4-.5 .6 .1 .1 .3-.2 .7-1 .9h1.3M259.8 152.3l8.8 25.1h20.7M268.1 149.5h1.4M327.6 155.2l8.9 25.1h15.5M124.6 205.7l1.1-.1 .2-.3v-.4l-1.3-.2v2M126.6 204.7v2h1.2"/>
<path d="M127.9 206.7l.8-2 .8 2M128.2 206h1M131.2 205l-.5-.3-.9 .3 .1 .3 1.3 .8-.2 .5a.85 .85 0 0 1-1.2-.2M131.4 208.3v2l-1.3-2v2M131.6 204.7h1.3M132.2 203h-19.9l-8.8 23M132.2 208.3v.2zM132.2 209.1v1.2M132.2 204.7v2M132.9 209.5h1.8M133.4 204.7v2M135.5 205.2a.74 .74 0 0 0-.9-.5 .74 .74 0 0 0-.6 .7v.5a.74 .74 0 0 0 .6 .8 .74 .74 0 0 0 .9-.5"/>
<path d="M136.7 208.8a.71 .71 0 0 0-.8-.5 .71 .71 0 0 0-.6 .8v.5a.71 .71 0 0 0 .6 .7 .71 .71 0 0 0 .8-.5M137.4 209v1.3M138.2 209l-.5 .1-.3 .5M138.8 204.3a2.08 2.08 0 0 0 0 3M139.1 206.7l.8-2 .8 2M139.4 206h1M141.2 205.6h1.1l.1-.7-1.2-.2v2l1.2-.2v-.7l-.4-.2M144.4 205l-.5-.3-.8 .3 .2 .4 .9 .4 .2 .6a.84 .84 0 0 1-1.3 0M145 204.3a2.08 2.08 0 0 1 0 3M154.4 209.4l1.1-.1 .2-.3v-.5l-1.3-.2v2M157.7 208.3v2l-1.3-2v2M159.9 208.8a.73 .73 0 0 0-.9-.5 .73 .73 0 0 0-.6 .8v.5a.73 .73 0 0 0 .6 .8 .73 .73 0 0 0 .9-.6"/>
<path d="M160.5 208.8l.4-.5h.3l.4 .4-.2 .7-1 .9h1.4"/>
</g>
<path d="M258.8 149.5l1.5 2.7-1 .3zM266.1 142.8l1-.4 .8 3zM287.2 145.5l1 .4-1.6 2.6zM326.6 152.3l1.4 2.7-.9 .3zM103 225.8l1 .4-1.6 2.6z" fill="#000" stroke="#000" stroke-width=".3"/>
<text font-size="7.9" x="245.9" y="280.5">DAELIM TRADING CO.,LTD.</text>
<g font-size="7.1">
<text x="222.2" y="105.8">BRACKET</text>
<text x="185.9" y="115" transform="rotate(-90 185.9 115)">490</text>
<text x="299.5" y="121.4">PIPE</text>
<text x="271.6" y="176">SCREW</text>
<text x="339.7" y="178.9">SEAT</text>
<text x="128.8" y="182.7">333</text>
<text x="115.4" y="201.4">COVER</text>
<text x="163.3" y="222.6">70</text>
<text x="185.9" y="240.2" transform="rotate(-90 185.9 240.2)">30</text>
</g>
<text font-size="6.6" x="249.1" y="286.1">SHOWER BOOTH FACTORY</text>
<g font-size="5.3">
<text x="236" y="113.9">ANODIZING</text>
<text x="271.6" y="182">5-60</text>
<text x="280.1" y="185.9">STS304WSA</text>
<text x="347.8" y="184.9">SEPETIR</text>
<text x="335.1" y="248">Scale</text>
<text x="241.3" y="273">Date</text>
<text x="234.2" y="286.5">DAELIM</text>
</g>
<g font-size="4.9">
<text x="79.7" y="21.2">NOTE:REMOVE ALL BURRS AND SHARP EDGES.</text>
<text x="40.6" y="48">120</text>
<text x="59.3" y="48">315</text>
<text x="40.9" y="52.9">315</text>
<text x="57.9" y="52.9">1000</text>
<text x="239.9" y="242.7">DWG.NO.</text>
<text x="348.9" y="242.7">Process</text>
<text x="396.9" y="242.7">Remark</text>
<text x="355" y="253.4">SHOWER SEAT</text>
<text x="323.5" y="277.6">Checked</text>
<text x="359.1" y="277.6">Drawn</text>
<text x="372.5" y="277.6">DWG.No.</text>
</g>
<g font-size="4.4">
<text x="39.9" y="57.9">1000</text>
<text x="57.9" y="57.9">2000</text>
<text x="235.7" y="243.8">No.</text>
</g>
<text font-size="3.5" x="52.2" y="52.6">&quot;</text>
<g font-size="3.1">
<text x="52.2" y="37.4">&quot;</text>
<text x="36" y="42.3">&quot;</text>
<text x="36" y="47.3">&quot;</text>
<text x="52.2" y="42.3">&quot;</text>
<text x="52.2" y="47.3">&quot;</text>
<text x="36" y="56.8">&quot;</text>
<text x="52.2" y="56.8">&quot;</text>
</g>
<g font-size="2.7">
<text x="223.1" y="109">재질 :</text>
<text x="223.1" y="112.6">표면처리 :</text>
<text x="300.2" y="126.4">재질 :</text>
<text x="300.3" y="130">표면처리 :</text>
<text x="324.5" y="130">도금 (두께</text>
<text x="348.2" y="130">이상)</text>
<text x="272.4" y="184.6">재질 :</text>
<text x="340.2" y="183.7">재질 :</text>
<text x="340.2" y="187.5">표면처리 : 우레탄 침적도장 3회</text>
<text x="116" y="206.7">재질 :</text>
<text x="116.1" y="210.3">표면처리 :</text>
<text x="140.3" y="210.3">도금 (두께</text>
<text x="164" y="210.3">이상)</text>
</g>
</svg>
